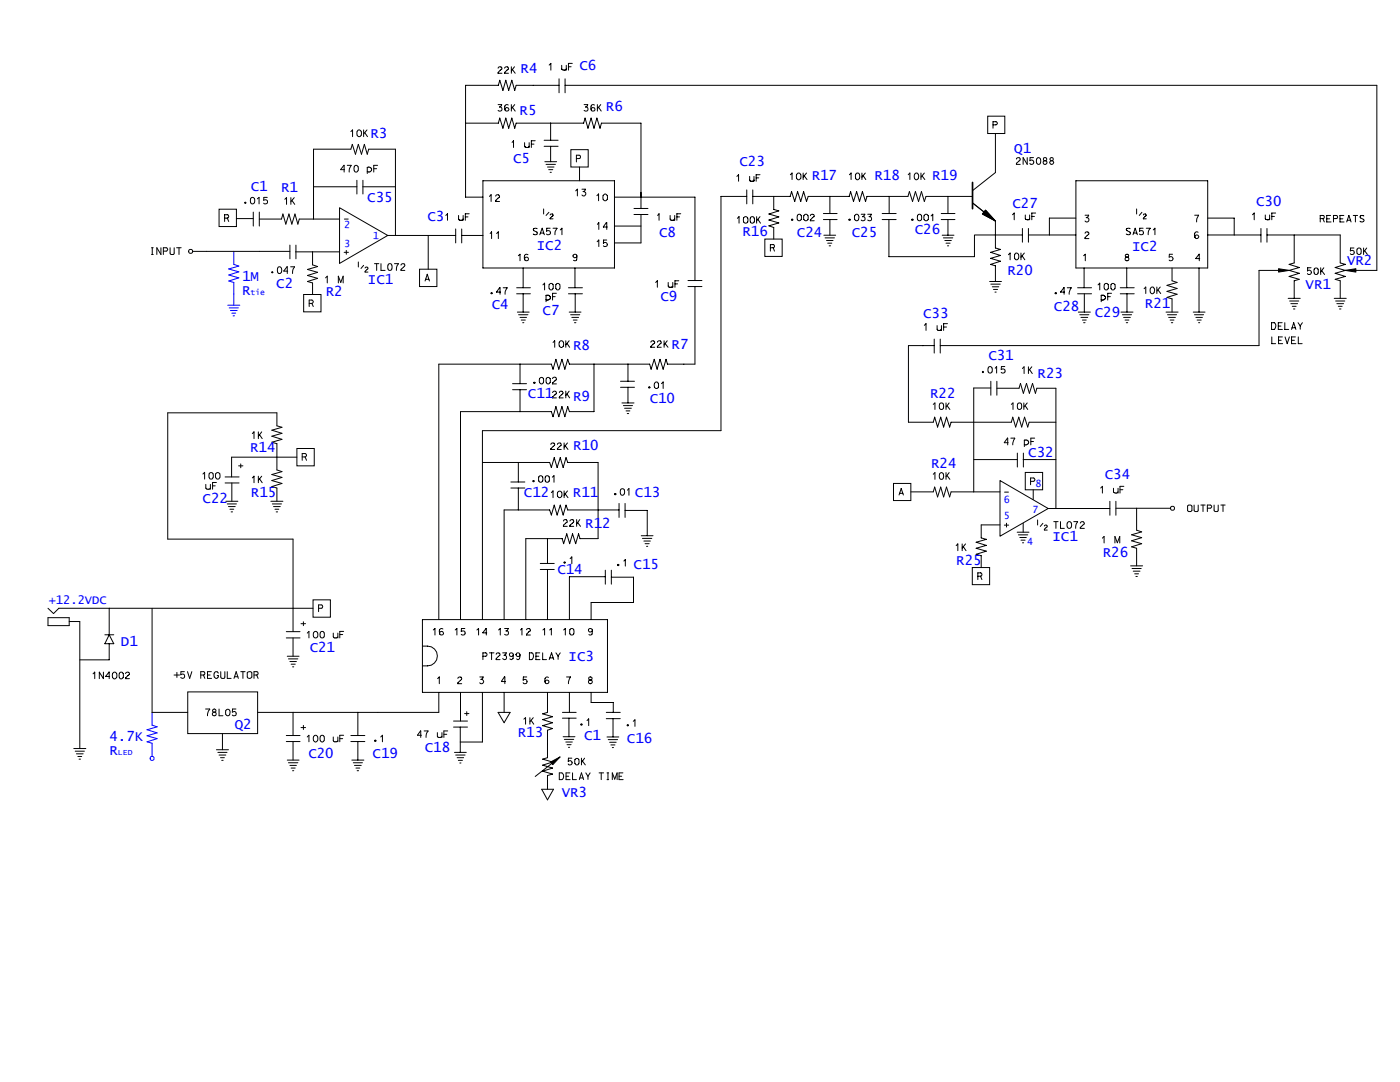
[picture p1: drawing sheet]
<svg xmlns="http://www.w3.org/2000/svg" width="279mm" height="216mm" viewBox="0 0 279 216" stroke-linecap="round" stroke-linejoin="round" font-family="sans-serif">
<g fill="none" stroke="#000" stroke-width=".2">
<path d="M99.4 13.6a.37 .37 0 0 1 .5-.3 .37 .37 0 0 1 .2 .5 1 1 0 0 0-.7 .8h.8M100.7 13.6a.37 .37 0 0 1 .5-.3 .37 .37 0 0 1 .2 .5l-.7 .8h.8M102 13.3v1.3M102.2 13.9l.6 .7M102.7 13.3l-.7 .8M109.6 13l.3-.4v1.4M111.6 17h-8.6l-.3 1-.6-2-.6 2-.6-2-.5 2-.7-2-.2 1h-6.6v22.3h3.5M111.6 15.7v2.8M112.1 13v.8a.59 .59 0 0 0 .9 0M112.8 17h162v37h-6.3M112.8 15.7v2.8M113 13v1"/>
<path d="M113.4 13.3h.6M114.2 12.6h-.8v1.4M50.2 39.4h.2a.67 .67 0 0 1 .4 .7 .67 .67 0 0 1-.5 .6 .85 .85 0 0 1-.1-1.3zM51.4 39.7l.3-.3v1.3M53.3 39.4h-.6l-.1 .6a.46 .46 0 0 1 .6-.1 .46 .46 0 0 1 .1 .6l-.3 .2-.4-.2M56.8 39.8l.4-.4v1.4M58 39.4v1.4M58.2 40l.6 .8M58.7 39.4l-.7 .9M62.6 37.3h8.6M68.6 33l-.6 .9h.8M68.6 33h.1"/>
<path d="M68.7 33v1.3M69.3 33h.8l-.4 .7v.6M70 26.3l.4-.4v1.4M70.8 33a.44 .44 0 0 1 .7 .3v.3a.59 .59 0 0 1-.5 .7 .87 .87 0 0 1-.2-1.3zM71.2 36v2.7M71.5 26a.65 .65 0 0 1 .6 .6 .65 .65 0 0 1-.5 .7 .83 .83 0 0 1-.1-1.3zM72.4 37.3h6.5M72.4 36v2.7M72.6 25.9v1.4M72.8 26.5l.5 .8M73.2 25.9l-.6 .8M73.3 33.4v1.2"/>
<path d="M73.3 33.5a.51 .51 0 0 1 .7 0 .51 .51 0 0 1 0 .7 .51 .51 0 0 1-.7 0M74.6 33.7h.6M75.4 33h-.8v1.3M92.9 24.6h6.6l.2-1 .7 2 .5-2 .6 2 .6-2 .6 2 .3-1h13.5l.3-1 .5 2 .7-2 .5 2 .6-2 .6 2 .3-1h7.9v17M96.4 36.1h26.2v17.4h-26.2zM97.7 39.2l.3-.3v1.3M98.9 39.1a.37 .37 0 0 1 .5-.2 .37 .37 0 0 1 .2 .4 .96 .96 0 0 0-.7 .9h.8M99.4 20.9h.7l-.4 .5a.43 .43 0 0 1 .5 .5 .43 .43 0 0 1-.8 .1M101.4 21v-.1a.63 .63 0 0 0-.7 .4 .63 .63 0 0 0 .1 .7l.6 .1a.39 .39 0 0 0-.1-.6 .39 .39 0 0 0-.5 .3M102 20.9v1.3M102.2 28.4l.3-.3v1.3M102.2 21.4l.6 .8"/>
<path d="M102.7 20.9l-.7 .8M104.7 28.5v.7a.52 .52 0 0 0 .9 0M105.6 28.5v.9M106 28.8h.6M106.8 28.1h-.8v1.3M108.6 29.2h2.8M108.6 28h2.8M108.7 32.3h2.4M109 32.8h1.9M109.3 33.3h1.3M109.5 33.9h.8M109.8 34.4h.2"/>
<path d="M109.9 24.6v3.4M109.9 29.2v3.1M113.9 29.9h3.5v3.4h-3.5zM114.9 38.1l.3-.3v1.3M115 31.6h.8v-.6h-.8v1.3M115.7 33.3v2.8M116.1 37.8h.7l-.1 .2-.3 .2a.43 .43 0 0 1 .5 .6 .43 .43 0 0 1-.8 .1M116.6 20.9h.7l-.2 .4-.2 .1a.43 .43 0 0 1 .4 .5 .43 .43 0 0 1-.7 .1M118.6 21l-.1-.1a.65 .65 0 0 0-.6 .4 .65 .65 0 0 0 .1 .7l.6 .1a.38 .38 0 0 0 0-.6 .38 .38 0 0 0-.6 .1v.2M119.1 39l.4-.3v1.4M119.2 20.9v1.3M119.5 21.4l.5 .8"/>
<path d="M119.9 20.9l-.7 .8M120.4 39l.3-.3a.69 .69 0 0 1 .5 .7 .69 .69 0 0 1-.5 .7 .73 .73 0 0 1-.3-1.1zM122.6 39.3h16.1v16.7M147.1 35.2l.3-.3v1.3M149 39.2h-5.1v46.7h-47.6v37.7M149 37.9v2.8M149.6 35.2l.1 .9 .5 .1 .3-.2M150.2 39.2h7.5l.3-1 .6 2 .6-2 .6 2 .6-2 .6 2 .3-1h8.2l.3-1 .5 2 .7-2 .5 2 .6-2 .6 2 .3-1h8.2l.3-1 .6 2 .6-2 .6 2 .6-2 .6 2 .3-1h9.3M150.2 37.9v2.8M150.5 35.2v1M150.9 35.5h.5M151.7 34.9h-.8v1.3"/>
<path d="M154.4 39.2v2.6l1 .3-1.9 .6 1.9 .6-1.9 .6 1.9 .6-1.9 .6 .9 .3v2.3M157.7 34.9l.4-.4v1.3M159.2 34.6a.67 .67 0 0 1 .7 .5 .67 .67 0 0 1-.4 .8h-.2a.83 .83 0 0 1-.1-1.3zM160.3 34.5v1.3M160.5 35.1l.6 .7M161 34.5l-.7 .8M165.6 39.2v3.4M169.5 34.9l.4-.4v1.3M170.9 34.6a.67 .67 0 0 1 .8 .5 .67 .67 0 0 1-.5 .8h-.1a.88 .88 0 0 1-.2-1.3zM172 34.5v1.3M172.3 35.1l.5 .7M172.7 34.5l-.7 .8"/>
<path d="M177.5 39.2v3.4M181.2 34.9l.4-.4v1.3M182.7 34.6a.66 .66 0 0 1 .7 .5 .66 .66 0 0 1-.5 .8h-.1a.83 .83 0 0 1-.1-1.3zM183.8 34.5v1.3M184 35.1l.6 .7M184.5 34.5l-.7 .8M189.2 39.2v3.4M197.1 23.2h3.4v3.4h-3.4zM198.2 24.9h.7l.1-.4-.2-.2h-.6v1.3M198.7 26.6v7.8l-4.6 3.6M202.8 31.7a.37 .37 0 0 1 .5-.2 .37 .37 0 0 1 .3 .4l-.7 .7-.1 .2h.8M205 31.5v1.3l-.8-1.3v1.3"/>
<path d="M206.3 31.5h-.7l-.1 .6 .3-.2a.43 .43 0 0 1 .5 .6 .43 .43 0 0 1-.8 .1M207.1 31.5h.1a.71 .71 0 0 1 .5 .6 .71 .71 0 0 1-.5 .7 .81 .81 0 0 1-.1-1.3zM208.5 32.1a.36 .36 0 0 0-.2 .5 .36 .36 0 0 0 .6 0 .36 .36 0 0 0-.3-.5M209.8 32.1a.36 .36 0 0 0-.2 .5 .36 .36 0 0 0 .6 0 .36 .36 0 0 0-.2-.5M214.7 36.1h26.3v17.4h-26.3zM30.2 49.4h.4M30.2 50.8h.4M30.4 49.4v1.4M32.1 49.4v1.4l-.8-1.4v1.4M32.6 50.1h.7l.2-.3-.2-.3-.7-.1v1.4M33.9 49.4v1.1l.2 .3 .6-.1 .1-1.3M35.2 49.4h1"/>
<path d="M35.7 49.4v1.4M38.4 50.2h19.5M43.7 41.7h3.5v3.5h-3.5zM44.8 43.5h.6M45.4 43.5h.1l.1-.3-.1-.3-.7-.1v1.4M45.4 43.5l.2 .7M47.2 43.6h3.3M48.9 40.3l.2 .1-.1 .2-.1-.1zM48.9 40.4l.1 .1zM50.5 42.3v2.8M51.7 43.7h4.5l.3-1 .5 2 .7-2 .5 2 .7-2 .5 2 .3-1h8.1M51.7 42.3v2.8"/>
<path d="M54.3 54.3l.1-.1v.2h-.1zM54.3 54.3l.1 .1zM55.5 53.3a.67 .67 0 0 1 .8 .5 .67 .67 0 0 1-.5 .8h-.1a.92 .92 0 0 1-.2-1.3zM57.4 54.1h-.7l.6-.9v1.4M57.9 48.9v2.7M58 53.2h.8l-.4 .7v.7M59 50.3h8.8M59.1 48.9v2.7M60.6 58.8h3.5v3.4h-3.5zM62.4 50.3v2.6l1 .3-2 .6 2 .5-2 .7 2 .5-2 .7 1 .3v2.3M62.6 43.7v-13.9h7.4l.3-1 .6 2 .6-2 .6 2 .6-2 .6 2 .3-1h5.3v17.2M65 55.4l.3-.3v1.4"/>
<path d="M67.5 56.5v-1.4l.5 1.3 .5-1.3v1.4M67.8 41.5l9.6 5.5-9.6 5.6zM68.7 50.3h.8M68.7 43.7h.8M69.1 50v.7M71.5 52.3v1M72.6 52.9l-.6 .7M72.9 53.5a.28 .28 0 0 1 .3-.2 .28 .28 0 0 1 .2 .4l-.5 .6h.5M74.7 52.6h.9M75.2 52.6v1.4M76 52.6v1.4h.9M77.4 47h13.5"/>
<path d="M77.6 52.7l.3-.1a.78 .78 0 0 1 0 1.4h-.1a.87 .87 0 0 1-.2-1.3zM78.7 52.6h.8l-.3 .7-.1 .7M80 52.9a.37 .37 0 0 1 .5-.3 .37 .37 0 0 1 .2 .5l-.6 .6-.1 .3h.8M83.7 53.7h3.5v3.5h-3.5zM84.8 56.1l.5-1.4 .4 1.4M84.9 55.7h.7M85.5 47v6.7M89 43l.3-.3v1.3M90.9 45.7v2.8M91.5 43v.7l.2 .2 .4 .1 .3-.3M92.1 47h4.3M92.1 45.7v2.8"/>
<path d="M92.4 43v1M92.9 43.3h.5M93.6 42.7h-.7v1.3M97.8 46.6l.3-.3v1.3M98.1 58.5h.1zM98.1 58.4l.1 .2h-.2zM99.1 46.6l.4-.3v1.3M99.9 58.3h-.8l.6-.9 .1 1.3M100.4 57.4h.8l-.4 .7v.6M103.1 58.6h2.7M103.1 57.4h2.7M103.4 51l.4-.3v1.3"/>
<path d="M104.4 53.5v3.9M104.4 58.6v3.7M105.4 50.8l-.3-.1a.71 .71 0 0 0-.5 .7 .71 .71 0 0 0 .4 .6h.3a.39 .39 0 0 0-.1-.7 .39 .39 0 0 0-.5 .4M107.2 45.6l-.4-.1-.4 .3 .1 .2 .6 .3 .1 .3a.48 .48 0 0 1-.8 .1M107.7 46.8l.5-1.3 .4 1.3M107.9 46.5h.6M108.3 56.8l.4-.3v1.4M108.5 41.7v1M109 59h.6a.5 .5 0 0 1 .1 .7 .5 .5 0 0 1-.7 .1M109 58.9v1.3M109.6 42.4l-.6 .6M109.6 56.8l.3-.2a.67 .67 0 0 1 .5 .6 .67 .67 0 0 1-.5 .7 .73 .73 0 0 1-.3-1.1z"/>
<path d="M109.8 42.9a.3 .3 0 0 1 .3-.2 .3 .3 0 0 1 .3 .3l-.6 .6 .6 .1M109.8 45.5h-.7v.6a.46 .46 0 0 1 .6 0 .46 .46 0 0 1 .1 .6l-.3 .1-.4-.1M110.3 59.2h.5M110.4 45.5l.7 .1a1.48 1.48 0 0 0-.3 1.2M111 58.5h-.7v1.4M111.1 56.6h.2a.67 .67 0 0 1 .5 .6 .67 .67 0 0 1-.5 .7 .81 .81 0 0 1-.2-1.3zM111.8 45.9l.3-.4v1.3M113.4 58.6h2.8M113.4 57.4h2.8M114.7 53.5v3.9M114.8 58.6v3.7M115.1 51.2a.4 .4 0 0 1-.5 .2 .4 .4 0 0 1-.2-.5l.6-.1a.97 .97 0 0 1 0 1.1h-.5"/>
<path d="M119.2 48.2l.3-.3v1.3M119.2 44.8l.3-.4v1.4M121.1 47.9h-.6l-.1 .6 .3-.1a.43 .43 0 0 1 .5 .5 .43 .43 0 0 1-.8 .2M121.2 45.3h-.8l.6-.9 .1 1.4M122.6 45.1h5.3M126.5 42.8h2.8M126.5 41.6h2.8M127.9 42.8v5.7h-5.3M130.9 56.4l.3-.4v1.3M131.2 43l.3-.3v1.3M133.4 56.4v.7l.1 .2h.5l.3-.2M133.7 43v.7l.2 .2 .5 .1 .3-.3"/>
<path d="M134.3 56.4v.9M134.7 43v1M134.7 56.6h.5M135.1 43.3h.5M135.5 56h-.8v1.3M135.9 42.7h-.8v1.3M137.3 57.2h2.8M137.3 56h2.8M138.7 57.2v15.5h-5.5l-.3-1-.6 2-.6-2-.6 2-.5-2-.7 2-.2-1h-16.1l-.3-1-.6 2-.6-2-.6 2-.6-2-.5 2-.4-1h-22.4v50.9M147.2 43.6l.3-.4v1.3M148.4 43.5l.2-.2a.61 .61 0 0 1 .7 .6 .61 .61 0 0 1-.7 .6l-.2-.2zM149.9 43.3a.64 .64 0 0 1 .7 .5 .64 .64 0 0 1-.4 .7h-.1a.81 .81 0 0 1-.2-1.2z"/>
<path d="M151 43.2v1.3M151.2 43.8l.6 .7M151.7 43.2l-.7 .8M152.6 47.7h3.5v3.5h-3.5zM153.7 49.4h.6M154.3 49.4l.3-.2-.1-.3-.8-.1v1.3M154.3 49.4l.3 .7M158 43.8l.1 .1zM158 43.7h.2v.3l-.2-.1zM159.3 42.8a.64 .64 0 0 1 .7 .5 .64 .64 0 0 1-.4 .7h-.1a.81 .81 0 0 1-.2-1.2zM160.6 42.8a.61 .61 0 0 1 .7 .6 .61 .61 0 0 1-.7 .6l-.2-.5v-.5zM161.7 43a.37 .37 0 0 1 .5-.2 .37 .37 0 0 1 .2 .4l-.7 .8h.8"/>
<path d="M164.3 43.8h2.8M164.3 42.6h2.8M164.4 46.9h2.4M164.7 47.5h1.8M164.9 48h1.3M165.2 48.5h.8M165.5 49.1h.3M165.6 43.8v3.1M169.5 43.8l.1 .1zM169.5 43.7l.1 .3-.2-.1zM170.8 42.8a.61 .61 0 0 1 .7 .6 .61 .61 0 0 1-.7 .6l-.3-.5 .1-.5zM171.9 42.8h.7l-.2 .3-.3 .1a.43 .43 0 0 1 .5 .6 .43 .43 0 0 1-.7 .1"/>
<path d="M173.2 42.8h.7l-.2 .3-.2 .1a.43 .43 0 0 1 .4 .6 .43 .43 0 0 1-.7 .1M176.1 43.8h2.7M176.1 42.6h2.7M177.4 43.8v7.4h17.1v-4.3h9.5M182 43.8l.1 .1zM182 43.7h.2v.3l-.2-.1zM183.3 42.8a.64 .64 0 0 1 .7 .5 .64 .64 0 0 1-.4 .7h-.1a.81 .81 0 0 1-.2-1.2zM184.6 42.8a.61 .61 0 0 1 .7 .6 .61 .61 0 0 1-.7 .6l-.2-.5v-.5zM185.8 43.1l.4-.3v1.2M187.8 43.8h2.8M187.8 42.6h2.8M188 46.9h2.4"/>
<path d="M188.3 47.5h1.8M188.6 48h1.3M188.8 48.5h.8M189.1 49.1h.2M189.2 43.8v3.1M194.1 40.5l4.6 3.6v5.4l1 .3-2 .5 2 .7-2 .6 2 .5-2 .7 1 .2v3.2M196.7 41.9l2 2.2-2.6-1.4zM197.5 56.2h2.4M197.7 56.7h1.9M198 57.2h1.3M198.3 57.8h.8M198.6 58.3h.2"/>
<path d="M201.3 50.8l.3-.3v1.3M202.1 42.8l.3-.3v1.4M202.6 50.5a.44 .44 0 0 1 .7 .3v.3a.59 .59 0 0 1-.5 .7 .88 .88 0 0 1-.2-1.3zM203.8 50.5v1.3M204 51.1l.5 .7M204 45.6v2.7M204.4 50.5l-.6 .8M204.6 42.9v.7a.54 .54 0 0 0 .9 .1M205.2 45.6v2.7M205.2 46.9h9.5M205.5 42.9v1M205.9 43.2h.5"/>
<path d="M206.7 42.5h-.8v1.4M210.6 58.5h.1zM210.6 58.4h.2v.2h-.2zM212.5 58.3h-.8l.6-.9 .1 1.3M213 57.4h.8l-.4 1.3M214.7 43.5h-5.3v3.4M215.1 58.6h2.7M215.1 57.4h2.7M216.3 51l.3-.3v1.3M216.4 53.5v3.9M216.4 58.6v3.7M216.5 46.6a.37 .37 0 0 1 .5-.3 .37 .37 0 0 1 .3 .4 .96 .96 0 0 0-.8 .9h.8"/>
<path d="M216.5 42.9h.8l-.2 .3-.3 .2a.43 .43 0 0 1 .5 .6 .43 .43 0 0 1-.8 .1M219.1 56.8l.4-.3v1.4M219.8 59l.4-.1a.51 .51 0 0 1 .3 .7 .51 .51 0 0 1-.7 .2M219.8 58.9v1.3M220.5 56.6h.2a.67 .67 0 0 1 .5 .6 .67 .67 0 0 1-.5 .7 .81 .81 0 0 1-.2-1.3zM221.1 59.2h.5M221.8 58.5h-.7v1.4M221.9 56.6h.2a.67 .67 0 0 1 .5 .6 .67 .67 0 0 1-.6 .7 .86 .86 0 0 1-.1-1.3zM223.6 58.6h2.8M223.6 57.4h2.8M224.9 51.3a.36 .36 0 0 0-.3 .6 .36 .36 0 0 0 .6 0 .36 .36 0 0 0-.2-.6M224.9 53.5v3.9"/>
<path d="M224.9 58.6v3.7M225.5 45.6l-.4-.1-.3 .3 .8 .7a.49 .49 0 0 1-.3 .4 .49 .49 0 0 1-.5-.2M226.1 46.8l.4-1.3 .5 1.3M226.2 46.5h.7M226.8 41.7v1M227.9 42.4l-.5 .6M228.1 45.5h-.6l-.1 .6 .3-.1a.43 .43 0 0 1 .5 .6 .43 .43 0 0 1-.8 .1M228.2 42.9a.27 .27 0 0 1 .3-.2 .27 .27 0 0 1 .2 .3l-.5 .7h.6M228.3 57.6l.4-.3v1.3M228.8 45.5l.7 .1a1.49 1.49 0 0 0-.4 1.2M229.8 57.3a.66 .66 0 0 1 .7 .6 .66 .66 0 0 1-.5 .7h-.1a.83 .83 0 0 1-.1-1.3zM230.2 45.9l.3-.4v1.3"/>
<path d="M230.9 57.3v1.3M231.1 57.8l.5 .8M231.5 57.3l-.6 .8M233.9 53.5v2.5l1 .4-2 .5 2 .7-2 .5 2 .6-2 .6 1 .3v2.7M234 50.7h-.6l-.1 .6 .3-.1a.42 .42 0 0 1 .5 .4 .42 .42 0 0 1-.4 .4l-.4-.1M238.4 42.9h.8l-.3 .7-.1 .7M239.1 46.4v-.1a.63 .63 0 0 0-.7 .4 .63 .63 0 0 0 .1 .7l.3 .2h.3a.38 .38 0 0 0 0-.6 .38 .38 0 0 0-.6 0v.3M239.3 53.5v8.8M239.4 51.6h-.7l.6-.9v1.3M241 43.5h5.3v3.4M241 46.9h10.6M250 42.8l.3-.3v1.4"/>
<path d="M251.6 45.6v2.7M252.5 42.9l.1 .9 .5 .1 .3-.2M252.9 46.9h14.6v5.6l1 .3-2 .6 2 .6M252.9 45.6v2.7M253.4 42.9v1M253.8 43.2h.5M254.6 42.5h-.8v1.4M255.2 53.6l2.1 .4-2.1 .3zM257.1 59.5h2.4M257.3 54h-6v15h-63.7M257.3 54l2 .5-2 .7 2 .5-1 .3v3.5M258.3 46.9v5.6l-1 .3 2 .6-2 .6"/>
<path d="M261.7 53.4h-.7l-.1 .7 .3-.2a.43 .43 0 0 1 .5 .6 .43 .43 0 0 1-.8 .1M262.4 53.5h.2a.67 .67 0 0 1 .5 .6 .67 .67 0 0 1-.5 .7 .81 .81 0 0 1-.2-1.3zM263.5 43.6h.5M263.6 53.4v1.4M263.8 54l.5 .8M264 43.6l.3-.2-.1-.4h-.7v1.3M264 43.6l.3 .7M264.2 53.4l-.6 .8M264.8 43.7h.6M265.5 43h-.7v1.3h.8M266.1 43.6h.7v-.6h-.7v1.3M266.3 59.5h2.4"/>
<path d="M267.4 43.7h.6M268.2 43h-.8v1.3h.8M268.5 54l2.1-.4v.7zM268.5 54l-2 .5 2 .7-2 .5 1 .3v3.5M268.8 44.3l.4-1.3 .4 1.3M268.9 44h.6M270.1 43h.8M270.2 49.5h-.7v.6a.46 .46 0 0 1 .6-.1 .46 .46 0 0 1 .1 .6l-.3 .2-.4-.2M270.5 43v1.3M270.8 49.7l.4-.2a.67 .67 0 0 1 .5 .6 .67 .67 0 0 1-.5 .7 .68 .68 0 0 1-.4-1.1zM272.1 49.5v1.3M272.2 43.1l-.5-.1-.3 .3 .8 .6a.46 .46 0 0 1-.3 .4 .46 .46 0 0 1-.5-.2"/>
<path d="M272.3 50l.6 .8M272.8 49.5l-.7 .8M61.7 60.5h.5M62.2 60.5l.3-.2-.1-.4h-.7v1.3M62.2 60.5l.3 .7M102.3 77.8h2.8M102.3 76.6h2.8M103.3 62.3h2.3M103.5 62.8h1.9M103.8 63.3h1.3M103.8 72.7v3.9M103.8 77.8v4.3"/>
<path d="M104 63.9h.8M104.3 64.4h.3M106.6 76.3h.2l-.1 .2h-.1zM106.6 76.3l.1 .1zM107.7 75.5l.3-.2a.67 .67 0 0 1 .5 .7 .67 .67 0 0 1-.5 .6 .73 .73 0 0 1-.3-1.1zM109.2 75.4l.2-.1a.67 .67 0 0 1 .5 .7 .67 .67 0 0 1-.5 .6 .81 .81 0 0 1-.2-1.2zM110.3 78.3a.38 .38 0 0 1 .5-.2 .38 .38 0 0 1 .2 .5l-.7 .6v.2h.7M110.3 75.5a.38 .38 0 0 1 .5-.2 .38 .38 0 0 1 .2 .5l-.7 .6v.2h.7M110.4 68.3l.3-.3v1.3M111.6 78.3a.36 .36 0 0 1 .5-.2 .36 .36 0 0 1 .2 .5l-.6 .6-.1 .2h.8M111.8 68a.67 .67 0 0 1 .8 .6 .67 .67 0 0 1-.5 .7 .71 .71 0 0 1-.6-.5 .71 .71 0 0 1 .3-.8zM112.9 68v1.3"/>
<path d="M112.9 78v1.4M113.2 68.5l.5 .8M113.2 78.6l.5 .8M113.6 62.3h2.3M113.6 68l-.7 .8M113.6 78l-.7 .9M113.9 62.8h1.8M114.1 63.3h1.4M114.4 63.9h.8M114.6 64.4h.3M118.5 72.7v9.4h-4.9l-.3-1-.6 2-.6-2-.6 2-.6-2-.5 2-.4-1h-18.1v41.5M123.8 77.3h2.8"/>
<path d="M123.8 76.1h2.8M125.3 72.7v3.4M125.3 77.3v3.1M129.5 77.2h.2v.2h-.2zM129.6 77.3h.1zM129.9 68.3a.37 .37 0 0 1 .5-.3 .37 .37 0 0 1 .2 .5l-.7 .8h.8M130.8 76.3a.64 .64 0 0 1 .7 .5 .64 .64 0 0 1-.5 .7 .77 .77 0 0 1-.2-1.2zM131.2 68.3a.37 .37 0 0 1 .5-.3 .37 .37 0 0 1 .2 .5l-.7 .8h.8M132 76.6l.3-.4v1.3M132.5 68v1.3M132.7 68.5l.6 .8M133.2 68l-.7 .8"/>
<path d="M184.5 64.9l.3-.3v1.3M186.4 69h-5.1v15.3h5l.2-1.1 .6 2 .6-2 .6 2 .6-2 .6 2 .3-.9h12l.3-1.1 .6 2 .6-2 .6 2 .6-2 .6 2 .3-.9h5.3M186.4 67.7v2.8M187 65l.1 .8 .5 .1 .3-.2M187.6 67.7v2.8M187.9 65v.9M188.3 65.3h.6M189.1 64.6h-.8v1.3M196.1 74.2h.1zM196.1 74.1l.1 .2h-.1zM197.4 73.2a.64 .64 0 0 1 .7 .5 .64 .64 0 0 1-.5 .7 .81 .81 0 0 1-.2-1.2zM197.7 77.4h-3.4v20.7"/>
<path d="M197.7 76.1v2.8M198.6 73.5l.3-.4v1.3M198.9 77.5h4.5l.3-1 .5 2 .7-2 .5 2 .7-2 .5 2 .3-1h3.8v24M198.9 76.1v2.8M200.5 73.1h-.6l-.1 .6a.46 .46 0 0 1 .6 0 .46 .46 0 0 1 .1 .6l-.3 .1-.4-.1M204 73.5l.4-.3v1.3M205.2 73.2v1.3M205.5 73.8l.5 .7M205.9 73.2l-.7 .8M215.2 62.3h2.4M215.5 62.8h1.8M215.7 63.3h1.4"/>
<path d="M216 63.9h.8M216.3 64.4h.2M223.7 62.3h2.4M224 62.8h1.8M224.2 63.3h1.4M224.5 63.9h.8M224.8 64.4h.3M232.7 62.3h2.4M233 62.8h1.8M233.2 63.3h1.4M233.5 63.9h.8M233.8 64.4h.2"/>
<path d="M238.1 62.3h2.4M238.4 62.8h1.8M238.7 63.3h1.3M238.9 63.9h.8M239.2 64.4h.2M253.8 64.4h.5a.84 .84 0 0 1 0 1.3h-.5zM253.8 67.2v1.4h.8M255.1 65.1h.5M255.2 67.9h.5M255.9 64.4h-.8v1.3h.8M255.9 67.2h-.7v1.4h.8M256.4 64.4v1.3h.8"/>
<path d="M256.5 67.2l.4 1.4 .4-1.4M257.4 60.1h1.8M257.6 60.6h1.4M257.8 67.9h.5M257.8 65.7l.4-1.3 .4 1.3M257.9 65.4h.6M257.9 61.1h.8M258.1 61.7h.3M258.5 67.2h-.7v1.4h.8M259.1 64.4l.4 .6M259.1 67.2v1.4h.8M259.5 65v.7"/>
<path d="M259.9 64.4l-.4 .6M266.6 60.1h1.8M266.8 60.6h1.3M267.1 61.1h.8M267.3 61.7h.3M40.5 94.6l.3-.3v1.3M41.1 96.7v.8l.6 .1 .3-.2M41.9 94.3h.2a.67 .67 0 0 1 .5 .7 .67 .67 0 0 1-.5 .6 .81 .81 0 0 1-.2-1.3zM42 96.7v.9M42.4 96.9h.5M43 94.5l.4-.2a.63 .63 0 0 1 .5 .7 .63 .63 0 0 1-.7 .6l-.2-.5zM43.2 96.3h-.8v1.3"/>
<path d="M44.9 95.2h2.8M44.9 96.4h2.8M46.3 96.4v3.6M47.6 93h.9M48 92.6v.7M50.4 95.4l.3-.4v1.3M50.4 86.5l.3-.3v1.3M51.6 86.2v1.3M51.6 95v1.3M51.8 86.8l.5 .7M51.8 95.6l.5 .7M52.2 86.2l-.6 .8"/>
<path d="M52.2 95l-.6 .8M59.3 89.5h3.4v3.5h-3.4zM59.3 91.2h-13.1v4M60.3 91.2h.6M60.9 91.2l.3-.3-.2-.3-.7-.1v1.3M60.9 91.2l.3 .6M96.3 92.3h13.4l.3 1 .6-2 .6 2 .6-2 .6 2 .6-2 .3 1h6.1v15.2h-3.6l-.3-1-.6 2-.6-2-.6 2-.6-2-.6 2-.3-1h-7.3v16.1M102 97.4h2.7M102 96.2h2.7M103.4 92.3v3.9M103.4 97.4v4.4M106.4 96h.1z"/>
<path d="M106.4 95.9h.2l-.1 .2h-.1zM107.7 95l.2-.1a.67 .67 0 0 1 .5 .7 .67 .67 0 0 1-.6 .6 .86 .86 0 0 1-.1-1.2zM109 95l.2-.1a.67 .67 0 0 1 .5 .7 .67 .67 0 0 1-.5 .6 .82 .82 0 0 1-.2-1.2zM109.9 88.7a.37 .37 0 0 1 .5-.3 .37 .37 0 0 1 .3 .5l-.8 .8h.8M110 98.3l.4-.3v1.3M110.2 95.2l.4-.3v1.3M111.2 88.7a.37 .37 0 0 1 .5-.3 .37 .37 0 0 1 .3 .5l-.8 .8h.8M111.5 98.1l.1-.1a.63 .63 0 0 1 .6 .7 .63 .63 0 0 1-.7 .6l-.3-.5 .1-.6zM112.6 88.4v1.3M112.6 98v1.3M112.8 88.9l.6 .8M112.8 98.5l.6 .8"/>
<path d="M113.3 88.4l-.7 .8M113.3 98l-.7 .8M122.7 98.5l.1 .1zM122.7 98.5h.2l-.1 .2zM124 97.6l.2-.1a.67 .67 0 0 1 .5 .7 .67 .67 0 0 1-.5 .6 .82 .82 0 0 1-.2-1.2zM124.1 80.4h2.4M124.4 80.9h1.8M124.7 81.5h1.3M124.9 82h.8M125.2 82.5h.3M125.2 97.8l.3-.3v1.3M178.3 96.5h3.5v3.4h-3.5z"/>
<path d="M179.4 98.8l.5-1.3 .4 1.3M179.5 98.4h.7M181.8 98.1h4.5l.2-.9 .6 2 .6-2 .6 2 .6-2 .6 2 .3-1.1h9.8M186.3 80.7l.3-.3v1.3M186.3 94.6l.3-.3v1.3M187.6 80.5l.2-.1a.67 .67 0 0 1 .5 .7 .67 .67 0 0 1-.5 .6 .82 .82 0 0 1-.2-1.2zM187.6 94.4l.2-.1a.71 .71 0 0 1 .5 .7 .71 .71 0 0 1-.5 .6 .82 .82 0 0 1-.2-1.2zM188.8 80.4v1.3M188.8 94.3v1.3M189 80.9l.6 .8M189 94.9l.6 .7M189.4 80.4l-.6 .8"/>
<path d="M189.4 94.3l-.6 .8M194.3 91.7h8.7M199.6 95.9l9.6 5.6-9.6 5.5zM200.5 98.2h.8M201.2 88.3h-.8l.7-.9v1.4M201.7 87.4h.8l-.4 1.4M201.8 80.7l.4-.3v1.3M203 90.4v2.8M203.2 80.5l.2-.1a.67 .67 0 0 1 .5 .7 .67 .67 0 0 1-.5 .6 .81 .81 0 0 1-.2-1.2zM204.2 91.7h6.5M204.2 90.4v2.8M204.3 80.4v1.3"/>
<path d="M204.4 87.8v1.3M204.4 87.9l.5-.1a.51 .51 0 0 1 .3 .7 .51 .51 0 0 1-.8 .2M204.6 80.9l.5 .8M204.6 94.3h3.5v3.4h-3.5zM205 80.4l-.7 .8M205.7 96h.7l.1-.2-.1-.4h-.7v1.3M205.7 88.1h.6M206.2 97.7v2M206.5 87.4h-.8v1.4M219.7 97.4l.3-.4v1.4M222.2 97.4v.7a.52 .52 0 0 0 .9 0M223.1 97.4v1"/>
<path d="M223.5 97.7h.6M224.3 97h-.8v1.4M45.1 100h2.4M45.4 100.6h1.8M45.6 101.1h1.3M45.9 101.6h.8M46.1 102.1h.3M54.1 100h2.4M54.3 100.6h1.9M54.6 101.1h1.3M54.9 101.6h.7M55.1 102.1h.3"/>
<path d="M55.3 100v-2.6l-1-.3 2-.6-2-.6 2-.6-2-.6 2-.6-1-.3v-5.3l-1-.3 2-.5-2-.7 2-.5-2-.7 2-.5-1-.3v-2.6h-21.8v25.2h25v18.4M62.5 119.7h3.4v3.5h-3.4zM107.8 113.6h2.8M107.8 112.4h2.8M109.3 107.5v4.9M109.3 113.6v10M112.4 104a.38 .38 0 0 1 .5-.3 .38 .38 0 0 1 .3 .5l-.7 .6-.1 .2h.8M112.6 112.2l.1 .1zM112.6 112.1l.2 .1-.1 .2zM113.7 104a.38 .38 0 0 1 .5-.3 .38 .38 0 0 1 .3 .5l-.7 .6-.1 .2h.8M113.8 111.5l.3-.4v1.4M115.1 103.7v1.3"/>
<path d="M115.3 104.3l.6 .7M115.7 103.7l-.6 .8M120.8 115.1h-7.2v8.5M120.8 113.8v2.8M122 115.2h4.4v5h-8.4v3.4M122 113.8v2.8M123.3 112.6l.2 .1-.1 .2-.1-.1zM123.4 112.7v.1zM123.5 101.8h-10.2l-.3-1-.6 2-.6-2-.6 2-.6-2-.6 2-.3-1h-9.1v21.8M123.5 100.5v2.7M124.5 111.9l.3-.2v1.3M124.7 100.5v2.7"/>
<path d="M124.7 101.9h4.5v5M128 106.9h2.3M128.2 107.4h1.9M128.5 108h1.3M128.7 108.5h.9M129 109h.3M190.8 108.9l.4-.4v1.4M192 108.5v1.4M192.3 109.1l.5 .8M192.7 108.5l-.7 .9M194 113.2h3.5v3.5h-3.5zM195.1 115h.6"/>
<path d="M195.7 115l.2-.1 .1-.2-.1-.3-.8-.1v1.4M195.7 115l.3 .7M199.6 104.7h-3.8v2.6l1 .3-2 .6 2 .6-2 .6 2 .6-2 .6 1 .3v2.3M200.4 104.8h.9M200.9 104.4v.8M203 106.2h2.4M203.2 106.7h1.9M203.5 107.3h1.3M203.8 107.8h.8M204.1 108.3h.2M204.2 104.4v1.8M207.1 103.7v1.1"/>
<path d="M208.1 104.4l-.5 .6M208.4 105a.28 .28 0 0 1 .4-.2 .28 .28 0 0 1 .2 .3l-.6 .7h.6M209.2 101.5h12.3M210.3 104.1h.9M210.7 104.1v1.3M211.6 104.1v1.3h.8M213.2 104.1a.66 .66 0 0 1 .7 .6 .66 .66 0 0 1-.5 .7h-.1a.83 .83 0 0 1-.1-1.3zM214.3 104.1h.8l-.4 .7v.6M215.6 104.4a.4 .4 0 0 1 .5-.3 .4 .4 0 0 1 .3 .5l-.8 .8h.8M220 107.4l.3-.4v1.3M221.5 100v2.8M222.5 108.3v-1.3l.5 1.3 .5-1.3v1.3"/>
<path d="M222.7 100v2.8M222.7 101.4h10.9M225.6 112.9h2.4M225.9 113.4h1.9M226.2 114h1.3M226.5 114.5h.7M226.7 115h.3M226.8 101.4v4.4l1 .3-2 .6 2 .6-2 .6 2 .6-2 .6 1 .3v3.5M237 100.9a.56 .56 0 0 1 .9 .1v.8a.5 .5 0 0 1-.9 0zM238.3 100.8v1l.2 .3 .6-.1v-1.2M239.7 100.8h.8M240.1 100.8v1.3"/>
<path d="M241 101.4h.7l.1-.4-.3-.2h-.5v1.3M242.3 100.8v1l.2 .3 .6-.1v-1.2M243.6 100.8h.9M244.1 100.8v1.3M9.6 121.4l1.1 1 1-1h50.8M9.6 123.3h4.2v1.5h-4.2zM13.8 124h2.1v25.4M18.6 134.5l.3-.4v1.3M20.6 134.1v1.3l-.8-1.3v1.3M20.9 126.7h1.8M21.1 134.9l.7-.8v1.3M21.1 135h.8"/>
<path d="M21.1 134.9v.1M21.8 121.4v5.3M21.8 128.4v3.3h-5.9M21.8 126.7l.9 1.7h-1.8zM22.7 134.2a.67 .67 0 0 1 .7 .5 .67 .67 0 0 1-.5 .8h-.1a.83 .83 0 0 1-.1-1.3zM24 134.2a.67 .67 0 0 1 .7 .5 .67 .67 0 0 1-.5 .8h-.1a.88 .88 0 0 1-.1-1.3zM25.1 134.4a.37 .37 0 0 1 .4-.3 .37 .37 0 0 1 .3 .5l-.7 .8h.7M30.4 121.4v20.7h7.1M34.7 134.7h1.1M35.3 134.2v1M36.8 134h-.7v.6l.3-.1a.43 .43 0 0 1 .4 .6 .43 .43 0 0 1-.7 .1M37.4 134l.5 1.4 .4-1.4"/>
<path d="M37.5 138.1h13.9v8.3h-13.9zM40.1 134.7h.5M40.6 134.7l.2-.1 .1-.2-.1-.3-.7-.1v1.4M40.6 134.7l.3 .7M41.4 134.7h.5M42.2 134h-.8v1.4h.8M43.6 134.3l-.2-.2a.67 .67 0 0 0-.8 .5 .67 .67 0 0 0 .5 .8 .49 .49 0 0 0 .5-.6h-.3M44.1 134v1.1l.1 .3 .6-.1 .1-1.3M45.4 134v1.4h.7M46.7 135.4l.4-1.4 .5 1.4M46.8 135h.7M48 134h.9"/>
<path d="M48.5 134v1.4M49.4 134.1l.6-.1 .2 .2 .1 .9a.5 .5 0 0 1-.5 .3 .5 .5 0 0 1-.5-.3zM50.7 134.7h.5M51.2 134.7l.2-.1 .1-.2-.1-.3-.7-.1v1.4M51.2 134.7l.3 .7M57.1 127.3h2.8M57.1 126h2.8M57.3 130.9h2.4M57.6 131.5h1.8M57.9 132h1.3M58.1 132.5h.8M58.4 133.1h.2"/>
<path d="M58.5 127.3v3.6M60.1 124.5h.9M60.5 124.1v.7M61.3 126.3l.4-.3v1.3M62.8 126a.61 .61 0 0 1 .6 .6 .61 .61 0 0 1-.6 .6l-.3-.4 .1-.5zM63.6 121.4l.7-.1v-.6h-.7v1.3M64.1 126a.64 .64 0 0 1 .7 .5 .64 .64 0 0 1-.5 .8 .81 .81 0 0 1-.2-1.3zM66.5 126.3v.7l.2 .2 .4 .1 .3-.2M67.4 126.3v1M67.8 126.6h.6M68.6 126h-.8v1.3M84.3 128.9a2.27 2.27 0 0 1 3 2 1.97 1.97 0 0 1-2 2h-1"/>
<path d="M84.3 123.6h36.9v14.6h-36.9zM86.5 125.7l.3-.3v1.3M87.3 135.4l.4-.3v1.3M87.6 138.2v3.9h-36.2M88.4 125.5a.52 .52 0 0 0-.7 .1 .52 .52 0 0 0 0 .7l.2 .4h.4a.39 .39 0 0 0 0-.7 .39 .39 0 0 0-.6 .4M90.8 125.7l.4-.3v1.3M91.4 135.4a.37 .37 0 0 1 .4-.3 .37 .37 0 0 1 .3 .5l-.7 .6v.2h.7M91.9 138.2v5.7M92.8 125.4h-.7l-.1 .6 .3-.1a.43 .43 0 0 1 .5 .6 .43 .43 0 0 1-.8 .1M95.2 125.7l.3-.3v1.3M95.8 135.1h.6l-.1 .3-.3 .2a.43 .43 0 0 1 .5 .5 .43 .43 0 0 1-.7 .1M96.3 138.2v9.9h-4.4"/>
<path d="M96.4 130.9h.7v-.6h-.7v1.3M97.1 126.3h-.7l.6-.9v1.3M97.7 130.3h.9M98.1 130.3v1.3M99 130.6a.37 .37 0 0 1 .5-.3 .37 .37 0 0 1 .2 .5 .96 .96 0 0 0-.7 .8h.8M99.5 125.7l.3-.3v1.3M100.3 130.3h.7l-.1 .3-.3 .2a.43 .43 0 0 1 .5 .5 .43 .43 0 0 1-.8 .1M100.6 138.2v3.9M100.7 125.4h.7l-.2 .4-.2 .1a.43 .43 0 0 1 .4 .6 .43 .43 0 0 1-.7 .1M100.8 136h-.7l.6-.9 .1 1.3M102.4 130.8l-.2 .1a.38 .38 0 0 1-.5-.2 .38 .38 0 0 1 .3-.5 .38 .38 0 0 1 .4 .4 .73 .73 0 0 1-.3 1l-.3-.1M103.8 130.8l-.2 .1a.38 .38 0 0 1-.6-.2 .38 .38 0 0 1 .3-.5 .38 .38 0 0 1 .5 .4l-.2 .9-.2 .1-.3-.1"/>
<path d="M103.9 125.7l.3-.3v1.3M105.1 125.7a.38 .38 0 0 1 .5-.3 .38 .38 0 0 1 .2 .5l-.7 .8h.7M105.1 135.1h-.6l-.1 .6 .3-.1a.43 .43 0 0 1 .5 .6 .43 .43 0 0 1-.8 0M105.7 130.3h.4a.84 .84 0 0 1 0 1.3h-.4zM107 130.9h.5M107.7 130.3h-.7v1.3h.8M108.3 130.3v1.3h.8M108.3 125.7l.4-.3v1.3M109.3 138.2v3.9l-1 .3 2 .6-2 .6 2 .6-2 .6 2 .6-1 .3v5.5l-1 .3 2 .6-2 .6 2 .6-2 .6 2 .6-1 .2v2.8M109.5 135.2a.56 .56 0 0 0-.7 .1 .56 .56 0 0 0-.1 .7l.2 .4h.5a.39 .39 0 0 0 0-.6 .39 .39 0 0 0-.6 0v.3M109.6 131.6l.5-1.3 .4 1.3M109.7 125.7l.3-.3v1.3"/>
<path d="M109.7 131.3h.7M110.9 130.3l.5 .6M111.4 130.9v.7M111.8 130.3l-.4 .6M112.5 125.7l.3-.3v1.3M113.1 135.1h.7l-.4 1.3M113.6 138.2v3.9M113.9 125.5l.2-.1a.67 .67 0 0 1 .5 .7 .67 .67 0 0 1-.5 .6 .81 .81 0 0 1-.2-1.2zM117.7 135.7a.36 .36 0 0 0-.2 .6 .36 .36 0 0 0 .6 0 .36 .36 0 0 0-.2-.6M118 138.2v2h4.4v1.9M118.2 125.9l-.2 .1a.38 .38 0 0 1-.5-.2 .38 .38 0 0 1 .3-.5 .38 .38 0 0 1 .4 .4v.8l-.3 .2-.4-.1M14.7 149.4h2.4"/>
<path d="M15 149.9h1.8M15.3 150.4h1.3M15.5 150.9h.8M15.8 151.5h.3M41 141.5h.8l-.3 .6-.1 .7M42.7 142.1a.36 .36 0 0 0-.2 .6 .36 .36 0 0 0 .6 0 .36 .36 0 0 0-.3-.6M43.2 149.6h2.4M43.5 150.1h1.8M43.7 150.7h1.4M43.7 141.5v1.3h.8M44 151.2h.8M44.2 151.7h.3"/>
<path d="M44.4 146.4v3.2M45.3 141.6l.1-.1a.66 .66 0 0 1 .5 .7 .66 .66 0 0 1-.5 .6 .77 .77 0 0 1-.1-1.2zM47.1 141.5h-.7v.6a.46 .46 0 0 1 .7 0 .45 .45 0 0 1-.1 .7 .45 .45 0 0 1-.6-.1M57.1 148h2.8M57.1 146.8h2.8M57.3 151.7h2.4M57.6 152.2h1.8M57.9 152.7h1.3M58.1 153.3h.8M58.4 153.8h.2M58.5 142.1v4.7M58.5 148v3.7"/>
<path d="M60.1 145.2h.9M60.5 144.7v.9M61.3 147.1l.4-.4v1.3M62.8 146.8a.67 .67 0 0 1 .7 .5 .67 .67 0 0 1-.4 .8 .71 .71 0 0 1-.6-.6 .71 .71 0 0 1 .3-.7zM64.1 146.8a.67 .67 0 0 1 .7 .5 .67 .67 0 0 1-.5 .8 .87 .87 0 0 1-.2-1.3zM66.5 147.1v.7l.2 .2h.4l.3-.2M67.4 147.1v.9M67.8 147.4h.6M68.6 146.7h-.8v1.3M70 148h2.8M70 146.8h2.8M70.2 151.7h2.4"/>
<path d="M70.5 152.2h1.8M70.7 152.7h1.4M71 153.3h.8M71.3 153.8h.3M71.4 142.1v4.7M71.4 148v3.7M74.8 147.8h.1zM74.8 147.7h.2v.2h-.2zM76 147.1l.3-.4v1.3M84.1 146.7h-.8l.6-.8 .1 1.2M84.6 145.9h.8l-.3 .6-.1 .6M87.3 146.2v.7l.1 .2h.5l.3-.1"/>
<path d="M88.2 146.2v.9M88.6 146.5h.6M89.4 145.9h-.8v1.2M90.5 145.1h2.8M90.5 143.9h2.8M90.7 150.1h2.4M90.9 150.7h1.9M91.2 151.2h1.3M91.5 151.7h.8M91.8 152.2h.2M91.9 145.1v5M92.7 142.4h.9"/>
<path d="M93.2 142v.8M99.4 142.1h2.4l-1.2 2.1zM104.6 143.5l.3-.3v1.3M105.8 143.2v1.3M106 143.7l.5 .8M106.4 143.2l-.6 .8M108.1 157.5h2.4l-1.2 2.1zM109.9 152.1l1.9-1.1-1.5 1.6zM111.6 154.2h.5a.84 .84 0 0 1 0 1.4h-.5zM111.8 151l-5 3.9M112.2 143.3h2.8M112.2 142.1h2.8"/>
<path d="M112.4 147h2.3M112.6 147.5h1.9M112.9 148.1h1.3M113 154.9h.5M113.2 148.6h.8M113.4 149.1h.3M113.5 143.3v3.7M113.7 154.2h-.7v1.4h.8M114.1 151.3h-.7v.6a.46 .46 0 0 1 .5-.1 .46 .46 0 0 1 .3 .5 .42 .42 0 0 1-.4 .3 .42 .42 0 0 1-.4-.2M114.3 154.2v1.4h.7M114.9 151.4l.2-.1a.67 .67 0 0 1 .5 .7 .67 .67 0 0 1-.5 .6 .77 .77 0 0 1-.2-1.2zM115.6 155.6l.4-1.4 .5 1.4"/>
<path d="M115.7 155.2h.7M116 144.5l.1 .1zM116 144.5h.1v.2l-.2-.1zM116 151.3v1.3M116.2 151.9l.6 .7M116.7 151.3l-.7 .9M116.9 154.2l.4 .7M117.1 143.8l.4-.4v1.4M117.3 154.8v.7M117.8 154.2l-.5 .7M119.6 154.2h.9M120 154.2v1.4"/>
<path d="M121 142.1h2.8M121 143.4h2.8M121.1 147.1h2.4M121.1 154.2h.4M121.1 155.6h.4M121.3 154.2v1.4M121.4 147.6h1.9M121.7 148.1h1.3M121.9 148.6h.8M122.2 149.2h.2M122.2 155.6v-1.4l.5 1.3 .5-1.3v1.4M122.3 143.4v3.7"/>
<path d="M123.5 154.9h.6M124.3 154.2h-.8v1.4h.9M125.2 144.7h.1zM125.2 144.6h.2l-.1 .2h-.1zM126.4 143.9l.3-.3v1.3"/>
<circle cx="208.6" cy="31.7" r=".34"/>
<circle cx="209.9" cy="31.7" r=".33"/>
<circle cx="38.1" cy="50.2" r=".4"/>
<circle cx="224.9" cy="51" r=".33"/>
<circle cx="234" cy="101.4" r=".4"/>
<circle cx="117.8" cy="135.4" r=".34"/>
<circle cx="42.8" cy="141.8" r=".33"/>
</g>
<path d="M194.1 36.4v5.2" fill="none" stroke="#000" stroke-width=".34"/>
<path d="M196.7 41.9l2 2.2-2.6-1.4zM255.2 53.6l2.1 .4-2.1 .3zM268.5 54l2.1-.4v.7zM109.9 152.1l1.9-1.1-1.5 1.6z" fill="#000"/>
<g fill="none" stroke="#00f" stroke-width=".2">
<path d="M46.7 50.2v2.6l1 .3-2.1 .6 2.1 .5-2.1 .7 2.1 .5-2.1 .7 1.1 .3v4.5M45.5 60.9h2.4M45.7 61.4h1.9M46 62h1.3M46.3 62.5h.7M46.5 63h.3M30.4 142.1v2.6l1 .3-2.1 .6 2.1 .6-2.1 .6 2.1 .6-2.1 .6 1.1 .3v2.6"/>
<circle cx="30.4" cy="151.3" r=".4"/>
</g>
<g font-size="2.8" fill="#00f">
<text x="103.9" y="14.6">R4</text>
<text x="115.6" y="14">C6</text>
<text x="103.7" y="23">R5</text>
<text x="120.9" y="22.2">R6</text>
<text x="73.9" y="27.4">R3</text>
<text x="102.4" y="32.6">C5</text>
<text x="147.6" y="33.1">C23</text>
<text x="162" y="35.8">R17</text>
<text x="174.5" y="35.8">R18</text>
<text x="186" y="35.9">R19</text>
<text x="202.4" y="30.5">Q1</text>
<text x="50.1" y="38.2">C1</text>
<text x="56.1" y="38.4">R1</text>
<text x="73.3" y="40.3">C35</text>
<text x="202.1" y="41.4">C27</text>
<text x="250.7" y="41.1">C30</text>
<text x="85.3" y="44.1">C3</text>
<text x="131.5" y="47.3">C8</text>
<text x="148.2" y="47.1">R16</text>
<text x="159" y="47.3">C24</text>
<text x="170" y="47.3">C25</text>
<text x="182.6" y="46.8">C26</text>
<text x="107.1" y="49.9">IC2</text>
<text x="225.9" y="50.1">IC2</text>
<text x="268.8" y="52.9">VR2</text>
<text x="48.3" y="56.2">1M</text>
<text x="48.3" y="59">R</text>
<text x="55.1" y="57.4">C2</text>
<text x="65" y="59.1">R2</text>
<text x="73.4" y="56.7">IC1</text>
<text x="201.1" y="54.9">R20</text>
<text x="260.6" y="57.7">VR1</text>
<text x="98.1" y="61.7">C4</text>
<text x="108.3" y="62.8">C7</text>
<text x="131.8" y="60.1">C9</text>
<text x="184.2" y="63.4">C33</text>
<text x="210.3" y="62">C28</text>
<text x="218.5" y="63.3">C29</text>
<text x="228.5" y="61.5">R21</text>
<text x="114.4" y="69.9">R8</text>
<text x="134" y="69.7">R7</text>
<text x="197.3" y="71.9">C31</text>
<text x="207.1" y="75.3">R23</text>
<text x="105.4" y="79.3">C11</text>
<text x="114.4" y="79.9">R9</text>
<text x="129.7" y="80.4">C10</text>
<text x="185.6" y="79.5">R22</text>
<text x="114.4" y="89.8">R10</text>
<text x="49.9" y="90.2">R14</text>
<text x="185.8" y="93.4">R24</text>
<text x="205.2" y="91.2">C32</text>
<text x="220.5" y="95.6">C34</text>
<text x="40.4" y="100.5">C22</text>
<text x="50.1" y="99.2">R15</text>
<text x="104.6" y="99.1">C12</text>
<text x="114.3" y="99.2">R11</text>
<text x="126.7" y="99.1">C13</text>
<text x="116.8" y="105.4">R1</text>
<text x="120.2" y="105.4">2</text>
<text x="210" y="107.9">IC1</text>
<text x="126.5" y="113.5">C15</text>
<text x="190.8" y="112.7">R25</text>
<text x="220.1" y="111.2">R26</text>
<text x="111.2" y="114.6">C14</text>
<text x="24.1" y="128.9">D1</text>
<text x="61.8" y="130.1">C21</text>
<text x="113.5" y="131.8">IC3</text>
<text x="21.9" y="147.8">4.7K</text>
<text x="46.8" y="145.5">Q2</text>
<text x="103.3" y="147.1">R13</text>
<text x="116.6" y="147.7">C1</text>
<text x="125.1" y="148.3">C16</text>
<text x="21.9" y="150.6">R</text>
<text x="61.5" y="151.2">C20</text>
<text x="74.4" y="151.2">C19</text>
<text x="84.8" y="150.1">C18</text>
<text x="112.1" y="159.1">VR3</text>
</g>
<text font-size="2.4" fill="#00f" x="9.7" y="120.6">+12.2VDC</text>
<g font-size="2" fill="#00f">
<text x="68.7" y="45.5" transform="rotate(2 68.7 45.5)">2</text>
<text x="74.4" y="47.7" transform="rotate(2 74.4 47.7)">1</text>
<text x="68.7" y="49.3" transform="rotate(2 68.7 49.3)">3</text>
<text x="200.4" y="100.3">6</text>
<text x="206.7" y="97.2">8</text>
<text x="200.4" y="103.6">5</text>
<text x="206.1" y="102.3">7</text>
<text x="205" y="108.7">4</text>
</g>
<g font-size="1.6" fill="#00f">
<text x="50" y="59">tie</text>
<text x="23.5" y="150.6">LED</text>
</g>
</svg>
